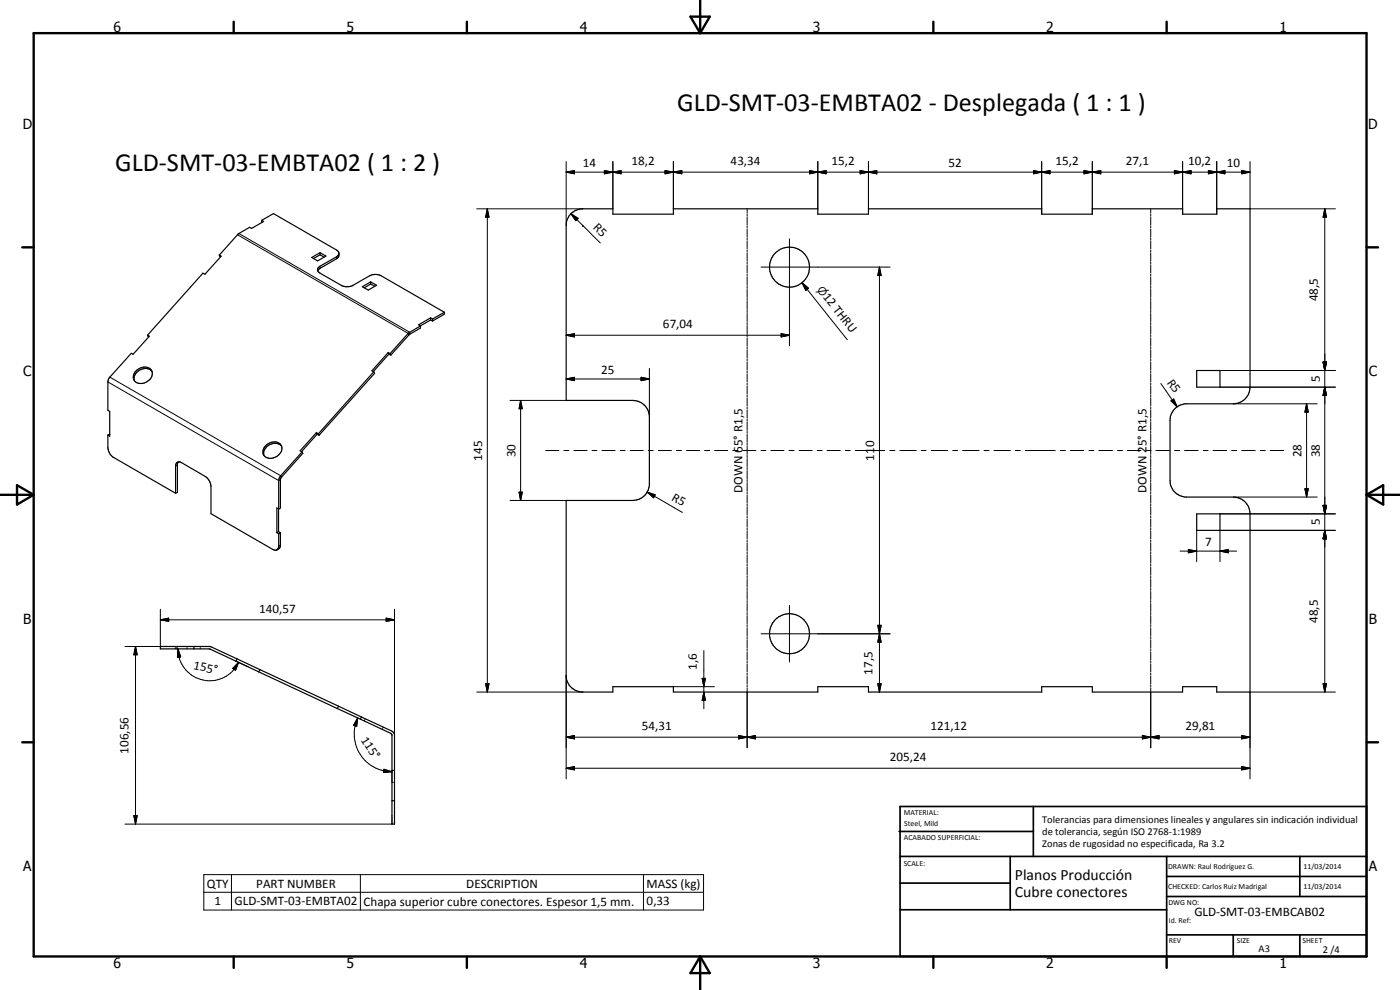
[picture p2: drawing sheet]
<svg xmlns="http://www.w3.org/2000/svg" width="420mm" height="297mm" viewBox="0 0 420 297" stroke-linecap="round" stroke-linejoin="round" font-family="sans-serif">
<g fill="none" stroke="#000" stroke-width=".35">
<path d="M65.8 76.5l.6 .4-4.9 5.4-.6-.3-16.6 18.6M65.8 76.5l.4 .5M78.5 66.1l3.6-2 18.9 10.9a1.52 1.52 0 0 1 0 2.6l-5 2.9-.6 .7M78.5 66.1l.6 .4-3.6 2-.6-.3-3.4 1.9-5.7 6.4M78.5 66.1l.1 .7M93.5 77.3l2.5-1.5 1.8 1-2.5 1.5zM96 76.5l-1.9 1.1M96 75.8v.7M96 76.5l1.3 .6M101.7 76.1l-.7 .9-5.2 3.1-.4 .5v.6M171.2 64.3l1.7-1.2 1.5-.4h9.5v1.6h18.2v-1.6h43.3v1.6h15.2v-1.6h52v1.6h15.2v-1.6h27.1v1.6h10.3v-1.6h9.9v53.5a5 5 0 0 1-4.9 5h-14.6a5 5 0 0 0-4.5 5v17.9a5 5 0 0 0 4.5 5h14.6a5 5 0 0 1 4.9 5.1v53.4h-9.9v-1.6h-10.3v1.6h-27.1v-1.6h-15.2v1.6h-52v-1.6h-15.2v1.6h-43.3v-1.6h-18.2v1.6h-9.5a5 5 0 0 1-4.5-5v-52.4h20a5 5 0 0 0 5-4.5v-21.1a5 5 0 0 0-5-4.5h-20v-52.5l.2-1.5zM95.4 81.2l.6 .8 6.7 3.8a3.8 3.8 0 0 0 3.2-.2l5-2.8a3.8 3.8 0 0 1 3.5 0l18.9 10.9"/>
<path d="M108.7 86l2.5-1.4 1.8 1-2.5 1.4zM111.2 85.2l-1.9 1.2M111.2 84.6v.6M111.2 85.2l1.3 .7M126.2 97.8l-3.7 2.2-5.5 6.1M126.2 97.8v.6l-3.4 2-5.5 6.2M129.2 95.4l-3.6 2.1 .6 .3M129.2 95.4l.6 .3M129.2 95.4v.6M129.2 96l.6 .3M129.2 96l-3.1 1.8M129.8 95.7v.6"/>
<path d="M133.3 93.7v.6l-3.5 2M133.3 93.7l-3.5 2M40.6 111.5a3.3 3.3 0 0 1 4.8-.6 3.1 3.1 0 0 1-.7 3.3 3.1 3.1 0 0 1-3.4 .7 2.01 2.01 0 0 1-.7-3.4zM44.3 100.6l.5 .3-4.8 5.4-.6-.3-6.9 7.8-.1 .8v8.5l.5 .3v7.5l-.5-.3M44.3 100.6l.4 .5M45.6 111.4a3.2 3.2 0 0 0-3.6-.4 3.2 3.2 0 0 0-1.7 3.2M112.2 111.5l.2 .5-16.7 18.6M112.2 111.5l-16.7 18.7M116.5 105.8l-4.9 5.5 .6 .2M116.5 105.8l.2 .4M116.5 105.8l.5 .3M116.7 106.2l-4.7 5.3"/>
<path d="M116.7 106.2l.6 .4M117 106.1l.3 .5M359.1 111.2h7v5h-7zM32.4 130.6v3.6a3.8 3.8 0 0 0 1.8 3.1l18.5 10.7M32.9 130.3l-.5 .3M53.5 138.6l1 .2 7 4.1a3.9 3.9 0 0 1 1.8 3.1v8.1l18.6 10.7a1.06 1.06 0 0 0 1.1 .3 1.06 1.06 0 0 0 .6-1v-4M53.5 138.6l-.5 .3-.3 1v8.1M53.5 138.6l-.3 .6v8.5l-.5 .3M79.5 134a3.2 3.2 0 0 1 4.9-.4 3.2 3.2 0 0 1-1.1 3.3 3.2 3.2 0 0 1-3.4 .3 2.04 2.04 0 0 1-.4-3.2zM84.5 133.9a3.2 3.2 0 0 0-3.6-.4 3.2 3.2 0 0 0-1.7 3.2M90.7 135.6l-6.9 7.8-.2 .5v8.8M90.7 135.6l.2 .4-6.7 7.5-.1 8.9-.5 .3"/>
<path d="M94.9 129.8l-4.8 5.5 .6 .3M94.9 129.8l.3 .5M94.9 129.8l.6 .4M95.2 130.3l-4.7 5.2M95.2 130.3l.5 .3M95.5 130.2l.2 .4M83.1 159.8l.5 .3M83.6 159.5l-.5 .3M83.6 152.7v6.8M83.6 159.5l.5 .4M83.6 152.7l-.5-.3v7.4M84.1 159.9v3.9l-.2 .6-.8 .6"/>
<path d="M84.1 159.9l-.5 .2M359.1 154.2h7v4.9h-7zM53.1 194v.7M58.2 194v.7M70.8 198.4l6.9 3.2M71.2 197.7l-8.2-3.7h-14.9v.7h14.7l8 3.7M71.2 197.7l6.8 3.2M71.2 197.7l-.4 .7M77.7 201.6l23.5 11M78 200.9l-.3 .7M78 200.9l23.6 11M101.2 212.6l7 3.2"/>
<path d="M101.6 211.9l6.9 3.2M101.6 211.9l-.4 .7M108.5 215.1l9 4.2 .5 .4 .4 .7v26.9h-.8v-26.8l-.4-.5-9-4.2M108.5 215.1l-.3 .7M117.6 231.1h.8M117.6 240.2h.8"/>
<circle cx="236.9" cy="80.1" r="6"/>
<circle cx="236.9" cy="190.1" r="6"/>
</g>
<g fill="none" stroke="#000" stroke-width=".3">
<path d="M169.9 51.6l2.5-.4v1zM169.9 48.5v19.1M169.9 51.6h205.2M181.4 51.2l2.5 .4-2.5 .6zM183.9 51.6l2.5-.4v1zM183.9 48.5v14.2M199.6 51.2l2.5 .4-2.5 .6zM202.1 51.6l2.5-.4v1zM202.1 48.5v14.2M242.9 51.2l2.5 .4-2.5 .6zM245.4 51.6l2.5-.4v1zM245.4 48.5v14.2"/>
<path d="M258.1 51.2l2.5 .4-2.5 .6zM260.6 51.6l2.5-.4v1zM260.6 48.5v14.2M310.2 51.2l2.4 .4-2.4 .6zM312.6 51.6l2.5-.4v1zM312.6 48.5v15.8M325.3 51.2l2.5 .4-2.5 .6zM327.8 51.6l2.6-.4v1zM327.8 48.5v15.8M352.5 51.2l2.4 .4-2.4 .6zM354.9 51.6l2.6-.4v1zM354.9 48.5v15.8"/>
<path d="M362.7 51.2l2.5 .4-2.5 .6zM365.2 51.6l2.4-.4v1zM365.2 48.5v15.8M372.6 51.2l2.5 .4-2.5 .6zM375.1 48.5v14.2h25.7M71.3 70.4l51.2 29.6 .3 .5M71.7 70.1l51.3 29.6v.6M96 79.9v.6M101 77v.6M143.1 62.7h31.8M146.3 62.7l.5 2.5h-1.1zM146.3 62.7v144.9"/>
<path d="M171.4 64.1l2.1 1.4-.7 .7zM171.4 64.1l3.5 3.5M174.9 67.6h.1M174.9 67.6l5.3 5.3M224.2 62.7v1.2M224.2 64.2v.6M224.2 65.1v2.4M224.2 67.8v.6M224.2 68.7v2.4M224.2 71.4v.6M224.2 72.3v2.4M224.2 75.1v.5"/>
<path d="M224.2 75.9v2.5M224.2 78.7v.5M224.2 79.5v2.5M236.9 71.7v32.1M345.3 62.7v1.2M345.3 64.2v.6M345.3 65.1v2.4M345.3 67.8v.6M345.3 68.7v2.4M345.3 71.4v.6M345.3 72.3v2.4M345.3 75.1v.5"/>
<path d="M345.3 75.9v2.5M345.3 78.7v.5M345.3 79.5v2.5M397.6 62.7l.5 2.5h-1zM397.6 62.7v144.9M224.2 82.3v.6M224.2 83.2v2.4M224.2 85.9v.6M224.2 86.8v2.4M224.2 89.5v.7M224.2 90.4v2.5M224.2 93.1v.7"/>
<path d="M224.2 94.1v2.4M224.2 96.8v.6M224.2 97.7v2.4M228.4 80.1h38.7M240.7 84.8l1.9 1.7-.8 .6zM240.7 84.8l13.6 17.1M263.9 80.1l.5 2.6h-1zM263.9 80.1v127.5M345.3 82.3v.6M345.3 83.2v2.4M345.3 85.9v.6M345.3 86.8v2.4"/>
<path d="M345.3 89.5v.7M345.3 90.4v2.5M345.3 93.1v.7M345.3 94.1v2.4M345.3 96.8v.6M345.3 97.7v2.4M32.4 114.6l51.2 29.6 .5-.3M33 113.2l51.2 29.5 .3 .5M169.9 100.6l2.5-.5v1zM169.9 113.7l2.5-.5v1zM169.9 100.6h67M169.9 113.7h25"/>
<path d="M192.4 113.2l2.5 .5-2.5 .5zM194.9 110.5v14.6M224.2 100.4v.6M224.2 101.3v2.5M224.2 104.1v.5M224.2 104.9v2.5M224.2 107.7v.5M224.2 108.6v2.4M224.2 111.3v.6M224.2 112.2v2.4M224.2 114.9v.6M224.2 115.8v2.4"/>
<path d="M224.2 118.5v.6M224.2 119.4v2.4M234.4 100.1l2.5 .5-2.5 .5zM345.3 100.4v.6M345.3 101.3v2.5M345.3 104.1v.5M345.3 104.9v2.5M345.3 107.7v.5M345.3 108.6v2.4M345.3 111.3v.6M345.3 112.2v2.4M345.3 114.9v.6"/>
<path d="M345.3 115.8v2.4M345.3 118.5v.6M345.3 119.4v2.4M348.4 115.1l4.9 6.9M366.1 116.2h34.7M366.1 111.2h34.7M397.1 108.6h1l-.5 2.6zM397.6 116.2l.5 2.5h-1zM53.2 139.6l-.5 .3M153.1 120.1h16.8M156.2 120.1l.5 2.5h-.9zM156.2 120.1v30.1"/>
<path d="M163.8 135.2h3.9M169.2 135.2h1.5M172.2 135.2h4M177.7 135.2h1.4M180.7 135.2h3.9M186.1 135.2h1.5M189.1 135.2h4M194.6 135.2h1.4M197.6 135.2h3.9M203 135.2h1.5M206 135.2h4M211.4 135.2h1.6"/>
<path d="M214.4 135.2h4M219.9 135.2h1.5M222.9 135.2h4M224.2 122.2v.6M224.2 123.1v2.4M224.2 125.8v.6M224.2 126.7v2.4M224.2 129.4v.6M224.2 130.3v2.4M224.2 133v.6M224.2 133.9v2.5M224.2 136.7v.6"/>
<path d="M224.2 137.6v2.4M228.4 135.2h1.5M231.3 135.2h4M236.8 135.2h1.5M239.8 135.2h3.9M245.3 135.2h1.4M248.2 135.2h4M253.7 135.2h1.5M256.7 135.2h8.8M267 135.2h1.6M270.1 135.2h4.9M276.5 135.2h1.4"/>
<path d="M279.5 135.2h4.9M285.9 135.2h1.5M288.9 135.2h4.9M295.3 135.2h1.5M298.3 135.2h4.9M304.7 135.2h1.5M307.7 135.2h9M318.2 135.2h1.5M321.2 135.2h4.1M326.8 135.2h1.5M329.8 135.2h4.1M335.4 135.2h1.5"/>
<path d="M338.4 135.2h4M343.9 135.2h1.5M345.3 122.2v.6M345.3 123.1v2.4M345.3 125.8v.6M345.3 126.7v2.4M345.3 129.4v.6M345.3 130.3v2.4M345.3 133v.6M345.3 133.9v2.5M345.3 136.7v.6M345.3 137.6v2.4"/>
<path d="M346.9 135.2h4.1M351.4 120.3l.8-.6 1.1 2.3zM352.5 135.2h1.5M355.5 135.2h4.1M361.1 135.2h1.5M364.1 135.2h4.1M369.6 135.2h1.6M370.2 121.2h25.1M372.6 135.2h4.1M378.2 135.2h1.5M381.2 135.2h4.1M392.1 121.2l.5 2.5h-1z"/>
<path d="M392.1 121.2v27.9M153.1 150.2h16.8M155.8 147.7h.9l-.5 2.5zM194.2 147.7l2.4 .8-.4 .9zM194.2 147.7l10.6 6.1M224.2 140.3v.6M224.2 141.2v2.4M224.2 143.9v.6M224.2 144.8v2.4M224.2 147.5v.6M224.2 148.5v2.4M224.2 151.2v.6"/>
<path d="M224.2 152.1v2.4M224.2 154.8v.6M224.2 155.7v2.4M224.2 158.4v.6M224.2 159.3v2.4M345.3 140.3v.6M345.3 141.2v2.4M345.3 143.9v.6M345.3 144.8v2.4M345.3 147.5v.6M345.3 148.5v2.4M345.3 151.2v.6"/>
<path d="M345.3 152.1v2.4M345.3 154.8v.6M345.3 155.7v2.4M345.3 158.4v.6M345.3 159.3v2.4M359.1 159.1v9.4M366.1 154.2h34.7M370.2 149.1h25.1M391.6 146.6h1l-.5 2.5zM397.1 151.6h1l-.5 2.6zM397.6 159.1l.5 2.6h-1zM400.8 159.1h-34.7v9.4"/>
<path d="M84.1 163.5l-.5 .3M224.2 162.1v.5M224.2 162.9v2.5M224.2 165.7v.5M224.2 166.5v2.5M224.2 169.3v.6M224.2 170.2v2.4M224.2 172.9v.6M224.2 173.8v2.4M224.2 176.5v.7M224.2 177.5v2.4M345.3 162.1v.5"/>
<path d="M345.3 162.9v2.5M345.3 165.7v.5M345.3 166.5v2.5M345.3 169.3v.6M345.3 170.2v2.4M345.3 172.9v.6M345.3 173.8v2.4M345.3 176.5v.7M345.3 177.5v2.4M354.1 165.4h17M356.6 164.9l2.5 .5-2.5 .5zM366.1 165.4l2.5-.5v1z"/>
<path d="M40.7 194l.5 2.5h-1zM40.7 194v53.3M48.1 186l2.5-.5v.9zM48.1 182.8v11.2h-10.6M48.1 186h70.3M52.6 194v.2M52.6 194.5v.2M53.4 194.7l.8 2.4-1 .2zM53.4 194.7a9.6 9.6 0 0 0 2 5.8 9.6 9.6 0 0 0 14.9 .3l1.3-2M56.1 194v.2M56.1 194.5v.2M60.1 194v.2"/>
<path d="M60.1 194.5v.2M70.8 198.4l3.7 1.7M71.6 198.8l-.9 2.3-.9-.5zM115.9 185.5l2.5 .5-2.5 .4zM118.4 182.8v37.9M211.2 195.2v17.4M224.2 180.2v.6M224.2 181.1v2.4M224.2 183.8v.6M224.2 184.7v2.4M224.2 187.4v.6M224.2 188.3v2.5"/>
<path d="M224.2 191.1v.5M224.2 191.9v2.5M224.2 194.6v.6M224.2 195.6v2.4M224.2 198.3v.6M224.2 199.2v2.4M228.4 190.2h38.7M236.9 181.7v16.9M263.4 187.6h1l-.5 2.6zM263.4 187.6h1l-1 5.1h1zM263.9 190.2l.5 2.5h-1zM345.3 180.2v.6"/>
<path d="M345.3 181.1v2.4M345.3 183.8v.6M345.3 184.7v2.4M345.3 187.4v.6M345.3 188.3v2.5M345.3 191.1v.5M345.3 191.9v2.5M345.3 194.6v.6M345.3 195.6v2.4M345.3 198.3v.6M345.3 199.2v2.4M107.3 215.4l-.3 2.5-.9-.3z"/>
<path d="M107.3 215.4a11.3 11.3 0 0 0 4.9 14.7l.6 .4a12.8 12.8 0 0 0 4.8 1.1M109.4 216.1l-.1 .2M109.6 215.6l-.1 .3M114.8 218.6l-.1 .3M115 218.2l-.1 .2M143.1 207.6h31.8M145.7 205.1h1.1l-.5 2.5zM169.9 202.6v31.1M202.1 206h12.3M210.7 203.5h1l-.5 2.5zM211.2 207.6l.5 2.5h-1zM224.2 201.9v.6"/>
<path d="M224.2 202.8v2.4M224.2 205.5v.6M224.2 206.4v18M263.4 205.1h1l-.5 2.5zM345.3 201.9v.6M345.3 202.8v2.4M345.3 205.5v.6M345.3 206.4v18M397.1 205.1h1l-.5 2.5zM400.8 207.6h-25.7v26.1M115.2 230.8l2.4 .8-2.5 .2zM117.6 231.1v3.6h.3"/>
<path d="M118.1 234.7h.3M169.9 221.2l2.5-.5v1zM169.9 230.5l2.5-.5v1zM169.9 221.2h205.2M169.9 230.5h205.2M221.7 220.7l2.5 .5-2.5 .5zM224.2 221.2l2.5-.5v1zM342.8 220.7l2.5 .5-2.5 .5zM342.8 220.7l5 1v-1l-5 1zM345.3 221.2l2.5-.5v1zM372.6 220.7l2.5 .5-2.5 .5zM372.6 230l2.5 .5-2.5 .5z"/>
<path d="M37.5 247.3h80.1M40.2 244.7h1l-.5 2.6zM61.2 262.4h149.9v10.6h-149.9zM61.2 267.7h149.9M69.5 262.4v10.6M108.2 262.4v10.6M193.1 262.4v10.6"/>
</g>
<g fill="none" stroke="#000" stroke-width=".71">
<path d="M10.1 9.9h400v277.1h-400zM70.1 6.5v3.4M140.1 6.5v3.4M207.2 5h5.8l-2.9 4.9zM210.1 0v9.9M280.1 6.5v3.4M350.1 6.5v3.4M6.7 74.2h3.4M410.1 74.2h3.5M.1 148.5h10M5.1 145.6l5 2.9-5 2.9zM410.1 148.5h10"/>
<path d="M410.1 148.5l5-2.9v5.8zM6.7 222.7h3.4M410.1 222.7h3.5M70.1 287v3.4M140.1 287v3.4M210.1 287v10M210.1 287l2.9 5h-5.8zM280.1 287v3.4M350.1 287v3.4"/>
</g>
<g fill="none" stroke="#000" stroke-width=".51">
<path d="M269.8 249.5h40.3M270.1 242h140v45h-140zM270.1 257h140M303.2 257v16M310.1 242v15M350.1 257v30M390.1 257v12M270.1 265h33.1M270.1 273h80M350.1 269h60M350.1 263h60M350.1 280.5h60"/>
<path d="M370.1 280.5v6.5M390.1 280.5v6.5"/>
</g>
<g fill="#000">
<path d="M169.9 51.6l2.5-.4v1zM181.4 51.2l2.5 .4-2.5 .6zM183.9 51.6l2.5-.4v1zM199.6 51.2l2.5 .4-2.5 .6zM202.1 51.6l2.5-.4v1zM242.9 51.2l2.5 .4-2.5 .6zM245.4 51.6l2.5-.4v1zM258.1 51.2l2.5 .4-2.5 .6zM260.6 51.6l2.5-.4v1zM310.2 51.2l2.4 .4-2.4 .6zM312.6 51.6l2.5-.4v1zM325.3 51.2l2.5 .4-2.5 .6z"/>
<path d="M327.8 51.6l2.6-.4v1zM352.5 51.2l2.4 .4-2.4 .6zM354.9 51.6l2.6-.4v1zM362.7 51.2l2.5 .4-2.5 .6zM365.2 51.6l2.4-.4v1zM372.6 51.2l2.5 .4-2.5 .6zM146.3 62.7l.5 2.5h-1.1zM171.4 64.1l2.1 1.4-.7 .7zM397.6 62.7l.5 2.5h-1zM240.7 84.8l1.9 1.7-.8 .6zM263.9 80.1l.5 2.6h-1zM169.9 100.6l2.5-.5v1z"/>
<path d="M169.9 113.7l2.5-.5v1zM192.4 113.2l2.5 .5-2.5 .5zM234.4 100.1l2.5 .5-2.5 .5zM397.1 108.6h1l-.5 2.6zM397.6 116.2l.5 2.5h-1zM156.2 120.1l.5 2.5h-.9zM351.4 120.3l.8-.6 1.1 2.3zM392.1 121.2l.5 2.5h-1zM155.8 147.7h.9l-.5 2.5zM194.2 147.7l2.4 .8-.4 .9zM391.6 146.6h1l-.5 2.5zM397.1 151.6h1l-.5 2.6z"/>
<path d="M356.6 164.9l2.5 .5-2.5 .5zM366.1 165.4l2.5-.5v1zM397.6 159.1l.5 2.6h-1zM40.7 194l.5 2.5h-1zM48.1 186l2.5-.5v.9zM53.4 194.7l.8 2.4-1 .2zM115.9 185.5l2.5 .5-2.5 .4zM263.4 187.6h1l-.5 2.6zM263.9 190.2l.5 2.5h-1zM71.6 198.8l-.9 2.3-.9-.5zM107.3 215.4l-.3 2.5-.9-.3zM145.7 205.1h1.1l-.5 2.5z"/>
<path d="M210.7 203.5h1l-.5 2.5zM211.2 207.6l.5 2.5h-1zM263.4 205.1h1l-.5 2.5zM397.1 205.1h1l-.5 2.5zM115.2 230.8l2.4 .8-2.5 .2zM169.9 221.2l2.5-.5v1zM169.9 230.5l2.5-.5v1zM221.7 220.7l2.5 .5-2.5 .5zM224.2 221.2l2.5-.5v1zM342.8 220.7l2.5 .5-2.5 .5zM345.3 221.2l2.5-.5v1zM372.6 220.7l2.5 .5-2.5 .5z"/>
<path d="M372.6 230l2.5 .5-2.5 .5zM40.2 244.7h1l-.5 2.6z"/>
</g>
<g font-size="7.9">
<text x="203.2" y="33.2">GLD-SMT-03-EMBTA02 - Desplegada ( 1 : 1 )</text>
<text x="34.6" y="51.4">GLD-SMT-03-EMBTA02 ( 1 : 2 )</text>
</g>
<g font-size="4.7">
<text x="304.6" y="263.9">Planos Producción</text>
<text x="304.6" y="269.3">Cubre conectores</text>
</g>
<g font-size="4.2">
<text x="34" y="9.6">6</text>
<text x="104" y="9.6">5</text>
<text x="174" y="9.6">4</text>
<text x="244" y="9.6">3</text>
<text x="314" y="9.6">2</text>
<text x="384" y="9.6">1</text>
<text x="6.8" y="38.7">D</text>
<text x="410.6" y="38.7">D</text>
<text x="7" y="112.9">C</text>
<text x="410.8" y="112.9">C</text>
<text x="7" y="187.1">B</text>
<text x="410.8" y="187.1">B</text>
<text x="7" y="261.4">A</text>
<text x="410.8" y="261.4">A</text>
<text x="34" y="290.4">6</text>
<text x="104" y="290.4">5</text>
<text x="174" y="290.4">4</text>
<text x="244" y="290.4">3</text>
<text x="314" y="290.4">2</text>
<text x="384" y="290.4">1</text>
</g>
<g font-size="3.9">
<text x="175" y="50.1">14</text>
<text x="189.6" y="49.6">18,2</text>
<text x="219.3" y="49.6">43,34</text>
<text x="249.5" y="49.6">15,2</text>
<text x="284.6" y="50.1">52</text>
<text x="316.8" y="49.6">15,2</text>
<text x="337.9" y="49.6">27,1</text>
<text x="356.6" y="49.6">10,2</text>
<text x="368.2" y="50.1">10</text>
<text x="177.8" y="68.4" transform="rotate(45 177.8 68.4)">R5</text>
<text x="246.8" y="89.1" transform="rotate(51 246.8 89.1)">12 THRU</text>
<text x="395.5" y="90.4" transform="rotate(-90 395.5 90.4)">48,5</text>
<text x="199" y="98.6">67,04</text>
<text x="180.5" y="112.2">25</text>
<text x="350.1" y="114.8" transform="rotate(55 350.1 114.8)">R5</text>
<text x="396.1" y="114.7" transform="rotate(-90 396.1 114.7)">5</text>
<text x="154.7" y="137.2" transform="rotate(-90 154.7 137.2)">30</text>
<text x="262.4" y="134.2" transform="rotate(-90 262.4 134.2)">0</text>
<text x="390.6" y="137.2" transform="rotate(-90 390.6 137.2)">28</text>
<text x="396.1" y="137.2" transform="rotate(-90 396.1 137.2)">38</text>
<text x="144.7" y="138.2" transform="rotate(-90 144.7 138.2)">145</text>
<text x="262.4" y="138.2" transform="rotate(-90 262.4 138.2)">11</text>
<text x="201.4" y="150" transform="rotate(30 201.4 150)">R5</text>
<text x="222.9" y="147.8" transform="rotate(-90 222.9 147.8)">DOWN 65° R1,5</text>
<text x="344" y="147.8" transform="rotate(-90 344 147.8)">DOWN 25° R1,5</text>
<text x="396.1" y="157.6" transform="rotate(-90 396.1 157.6)">5</text>
<text x="361.6" y="163.8">7</text>
<text x="77.8" y="183.9">140,57</text>
<text x="395.5" y="186.9" transform="rotate(-90 395.5 186.9)">48,5</text>
<text x="57.9" y="200.7" transform="rotate(12 57.9 200.7)">155°</text>
<text x="209.2" y="200.9" transform="rotate(-90 209.2 200.9)">1,6</text>
<text x="261.9" y="202.4" transform="rotate(-90 261.9 202.4)">17,5</text>
<text x="108.2" y="221.9" transform="rotate(57 108.2 221.9)">115°</text>
<text x="192.6" y="219.1">54,31</text>
<text x="279.3" y="219.1">121,12</text>
<text x="355.8" y="219.1">29,81</text>
<text x="38.6" y="226.1" transform="rotate(-90 38.6 226.1)">106,56</text>
<text x="267" y="228.4">205,24</text>
<text x="62.1" y="266.4">QTY</text>
<text x="76.9" y="266.3">PART NUMBER</text>
<text x="139.9" y="266.4">DESCRIPTION</text>
<text x="194" y="266.4">MASS (kg)</text>
<text x="64.3" y="271.7">1</text>
<text x="70.4" y="271.7">GLD-SMT-03-EMBTA02</text>
<text x="109.1" y="271.7">Chapa superior cubre conectores. Espesor 1,5 mm.</text>
<text x="194" y="271.7">0,33</text>
<text x="358.5" y="275">GLD-SMT-03-EMBCAB02</text>
</g>
<text font-size="3.3" x="245.1" y="87" transform="rotate(51 245.1 87)">n</text>
<g font-size="3.1">
<text x="312.7" y="246.8">Tolerancias para dimensiones lineales y angulares sin indicación individual</text>
<text x="312.7" y="250.4">de tolerancia, según ISO 2768-1:1989</text>
<text x="312.7" y="254">Zonas de rugosidad no especificada, Ra 3.2</text>
<text x="377.7" y="285.6">A3</text>
<text x="397" y="285.9">2 /4</text>
</g>
<g font-size="2.4">
<text x="271.2" y="244.4">MATERIAL:</text>
<text x="271.3" y="252">ACABADO SUPERFICIAL:</text>
<text x="271.4" y="247.9">Steel, Mild</text>
<text x="271.2" y="259.7">SCALE:</text>
<text x="350.6" y="260.8">DRAWN: Raul Rodríguez G.</text>
<text x="391.2" y="260.6">11/03/2014</text>
<text x="350.6" y="266.9">CHECKED: Carlos Ruiz Madrigal</text>
<text x="391.2" y="266.7">11/03/2014</text>
<text x="350.6" y="271.4">DWG NO:</text>
<text x="350.8" y="276.9">Id. Ref:</text>
<text x="350.8" y="282.8">REV</text>
<text x="371.2" y="282.9">SIZE</text>
<text x="390.9" y="282.9">SHEET</text>
</g>
</svg>
